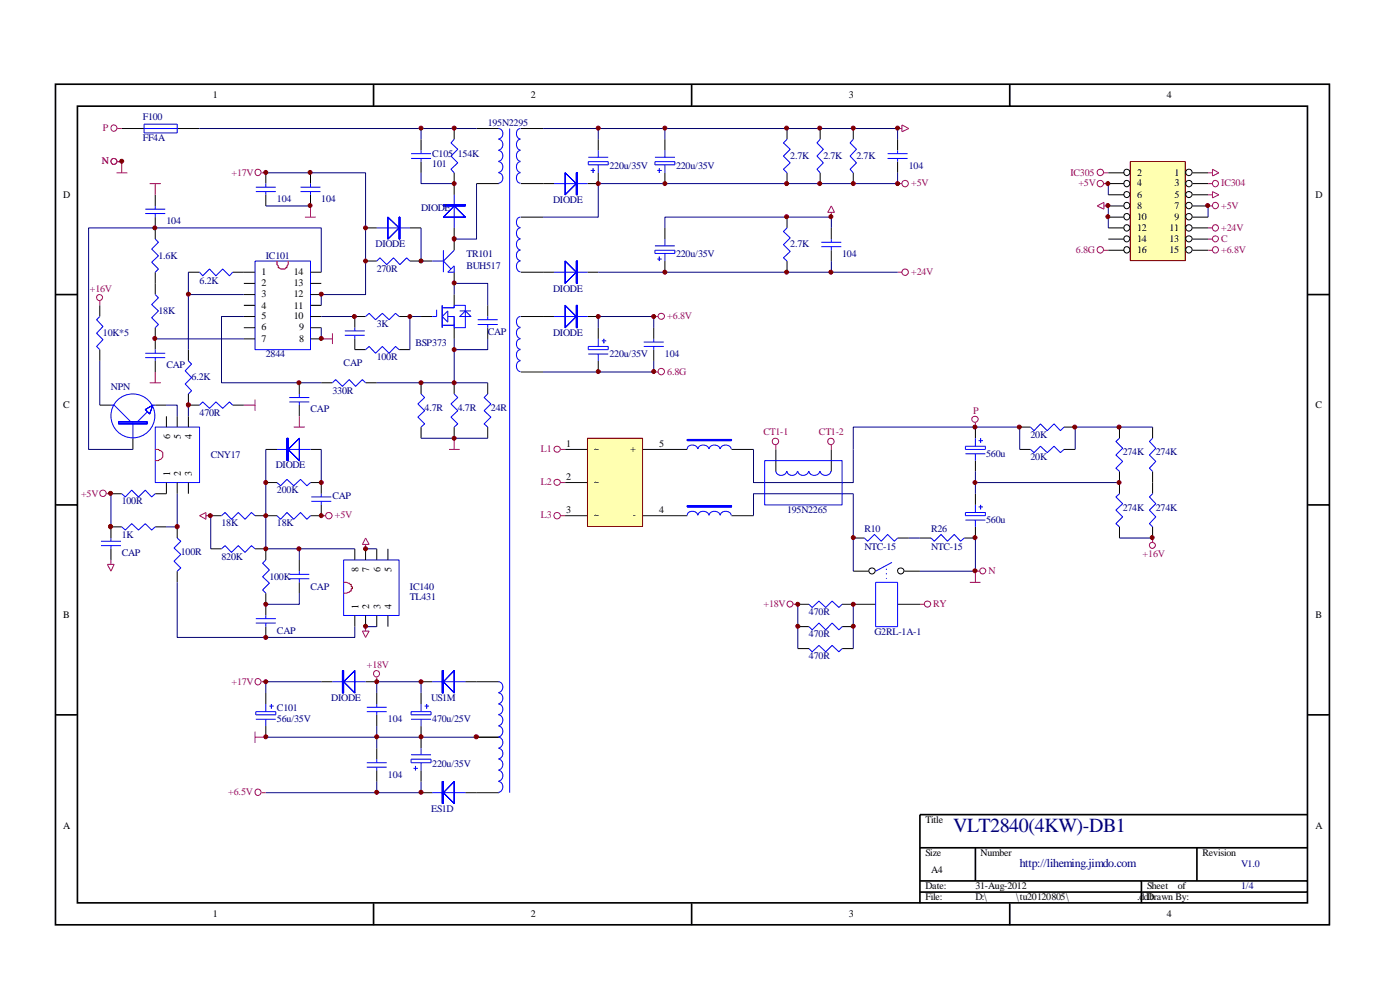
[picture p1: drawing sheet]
<svg xmlns="http://www.w3.org/2000/svg" width="297mm" height="210mm" viewBox="0 0 297 210" stroke-linecap="round" stroke-linejoin="round" font-family="sans-serif">
<g fill="none" stroke="#000" stroke-width=".35">
<path d="M11.8 17.9h270.2v178.3h-270.2zM79.2 17.9v4.6M146.7 17.9v4.6M214.2 17.9v4.6M16.4 22.5h261v169h-261zM11.8 62.5h4.6M277.5 62.5h4.6M11.8 107.1h4.6M277.5 107.1h4.6M11.8 151.6h4.6M277.5 151.6h4.6M195.2 179.8h82.3"/>
<path d="M206.9 179.8v7.1M253.9 179.8v7.1M277.5 172.8h-82.3v18.8M79.2 191.6v4.7M146.7 191.6v4.7M195.2 186.9h82.3M195.2 189.2h82.3M214.2 191.6v4.7M242.1 186.9v4.7"/>
</g>
<g fill="none" stroke="#000" stroke-width=".21">
<path d="M25.8 27.3h4.8M37.6 27.3h4.7M56.4 36.7v2.2M65.9 36.7v2.2M89.3 29.5v2.4M89.3 34.3v2.4M96.4 27.3v2.2M96.4 36.7v4.6M101.1 27.3h4.7M101.1 38.9h4.7M110.5 27.3h4.7M110.5 38.9h7"/>
<path d="M126.9 36.7v2.2h-2.3M126.9 29.5v2.4M141.1 29.5v2.4M141.1 36.7v2.2M167 27.3v2.2M167 36.7v2.2M174 27.3v2.2M174 36.7v2.2M181 27.3v2.2M181 36.7v2.2M190.4 29.5v2.4M190.4 34.3v2.4"/>
<path d="M32.9 41.3v2.4M32.9 46.1v4.6M32.9 57.7v4.8M40 57.7h2.3M49.4 57.7h4.7M56.4 41.3v2.4M65.9 57.7h2.3M65.9 41.3v2.4M77.6 55.4h2.3M77.6 48.3h2.3M87 55.4h2.3M87 48.3h2.3"/>
<path d="M96.4 48.3v2.4M110.5 57.7h7M110.5 46.1h4.7M124.6 57.7h2.3M141.1 48.3v2.4M141.1 55.4v2.3M167 46.1v2.2M167 55.4v2.3M176.4 48.3v2.4M176.4 53.1v2.3M21.2 64.8v2.3M21.2 74.2v2.3"/>
<path d="M32.9 69.5v4.7M32.9 76.5v2.4M40 74.2v2.3M51.7 60.1h2.4M51.7 62.5h2.4M51.7 64.8h2.4M51.7 67.1h2.4M51.7 69.5h2.4M51.7 71.9h2.4M65.9 60.1h2.3M65.9 62.5h2.3M65.9 64.8h2.3"/>
<path d="M65.9 67.1h2.3M65.9 69.5h2.3M65.9 71.9h2.3M75.3 71.9v2.3h2.3M77.6 67.1h-2.3v2.4M84.7 67.1h2.3M84.7 74.2h2.3M103.5 64.8v2.3M103.5 69.5v2.4M110.5 67.1h7M110.5 78.9h4.7M124.6 67.1h2.3"/>
<path d="M126.9 69.5v2.4M126.9 76.5v2.4M138.7 69.5v2.4M138.7 74.2v2.3M35.3 88.3v2.3M37.6 88.3v2.3M40 83.6v2.3h2.3M40 88.3v2.3M49.4 85.9h2.3M56.4 95.3h2.4M63.5 81.2v2.4M63.5 85.9v2.4"/>
<path d="M65.9 95.3h2.3M68.2 81.2h2.3M77.6 81.2h2.3M89.3 81.2v2.4M89.3 90.6v2.4M96.4 81.2v2.4M96.4 90.6v2.4M23.5 104.7h2.3M23.5 111.8h2.3M32.9 111.8h2.4M35.3 102.4v2.3h-2.4M37.6 102.4v2.3"/>
<path d="M37.6 111.8v2.3M40 102.4v2.3M44.7 109.4h2.3M44.7 116.4h2.3M54.1 109.4h4.7M54.1 116.4h2.3v2.4M56.4 102.4h2.4M63.5 118.8v2.4M65.9 102.4h2.3v2.3M68.2 107.1v2.3h-2.3M75.3 116.4v2.4M77.6 116.4v2.4"/>
<path d="M79.9 116.4v2.4M82.3 116.4v2.4M37.6 121.2v2.3M56.4 125.8v4.8M56.4 132.9v2.3M63.5 123.5v2.3M75.3 130.6v2.3M77.6 130.6v2.3M79.9 130.6v2.3M82.3 130.6v2.3M56.4 147v2.4M56.4 154v2.4"/>
<path d="M68.2 144.6h2.3M77.6 144.6h2.3M79.9 147v2.4M79.9 151.6v2.4M79.9 158.7v2.3M89.3 144.6h2.4M89.3 147v2.4M89.3 154v4.7M98.7 144.6h7.1M101.1 156.4h4.7M79.9 163.4v2.4M89.3 168.1h2.4"/>
<path d="M89.3 163.4v2.4M98.7 168.1h7.1"/>
</g>
<g fill="none" stroke="#00f" stroke-width=".21">
<path d="M30.6 26.3h7v1.9h-7zM30.6 27.3h7M54.3 39.7h4.2M56.4 38.9v.8M63.8 39.7h4.2M65.9 38.9v.8M87.2 32.6h4.2M87.2 33.6h4.2M89.3 31.9v.7M89.3 33.6v.7M96.4 29.5l-.7 .8 1.4 1.4-1.4 1.4 1.4 1.4-1.4 1.4 .7 .8M105.7 27.3a1.11 1.11 0 0 1 1 1.1 1.11 1.11 0 0 1-1 1.1"/>
<path d="M105.7 29.5a1.17 1.17 0 0 1 1 1.2 1.17 1.17 0 0 1-1 1.1M105.7 31.9a1.17 1.17 0 0 1 1 1.2 1.17 1.17 0 0 1-1 1.1M105.7 34.3a1.17 1.17 0 0 1 1 1.1 1.17 1.17 0 0 1-1 1.2M105.7 36.7a1.11 1.11 0 0 1 1 1.1 1.11 1.11 0 0 1-1 1.1M108.1 27.3v140.8M110.4 36.7a1.14 1.14 0 0 0-.8 1.1 1.14 1.14 0 0 0 .8 1.1M110.4 34.3a1.19 1.19 0 0 0-.8 1.1 1.19 1.19 0 0 0 .8 1.2M110.4 31.9a1.19 1.19 0 0 0-.8 1.2 1.19 1.19 0 0 0 .8 1.1M110.4 29.5a1.19 1.19 0 0 0-.8 1.2 1.19 1.19 0 0 0 .8 1.1M110.4 27.3a1.14 1.14 0 0 0-.8 1.1 1.14 1.14 0 0 0 .8 1.1M117.5 38.9h7.1M124.8 33.4h4.2"/>
<path d="M124.8 34.3h4.2v.7h-4.2zM125.3 36.2h.9M125.8 35.7v1M126.9 31.9v1.5M126.9 35v1.7M138.9 34.3h4.3v.7h-4.3zM138.9 33.4h4.3M139.4 36.2h1M139.9 35.7v1M141.1 31.9v1.5M141.1 35v1.7M167 29.5l-.8 .8 1.4 1.4-1.4 1.4 1.4 1.4-1.4 1.4 .8 .8"/>
<path d="M174 29.5l-.7 .8 1.4 1.4-1.4 1.4 1.4 1.4-1.4 1.4 .7 .8M181 29.5l-.7 .8 1.4 1.4-1.4 1.4 1.4 1.4-1.4 1.4 .7 .8M188.3 32.6h4.2M188.3 33.6h4.2M190.4 31.9v.7M190.4 33.6v.7M30.8 44.4h4.3M30.8 45.3h4.3M32.9 50.7l.7 .7-1.4 1.4 1.4 1.5-1.4 1.3 1.4 1.5-.7 .6M32.9 43.7v.7M32.9 45.3v.8M42.3 57.7l.7 .8 1.4-1.4 1.4 1.4 1.4-1.4 1.5 1.4 .7-.8"/>
<path d="M54.1 55.4h11.8v18.8h-11.8zM54.3 40.6h4.2M56.4 40.6v.7M63.8 40.6h4.2M65.9 40.6v.7M79.9 55.4l.7-.7 1.4 1.4 1.5-1.4 1.3 1.4 1.5-1.4 .7 .7M79.9 48.3h7.1M96.4 41.3v7M110.4 55.4a1.19 1.19 0 0 0-.8 1.1 1.19 1.19 0 0 0 .8 1.2M110.4 53.1a1.14 1.14 0 0 0-.8 1.1 1.14 1.14 0 0 0 .8 1.1M110.4 50.7a1.19 1.19 0 0 0-.8 1.2 1.19 1.19 0 0 0 .8 1.1M110.4 48.3a1.19 1.19 0 0 0-.8 1.2 1.19 1.19 0 0 0 .8 1.1"/>
<path d="M110.4 46.1a1.14 1.14 0 0 0-.8 1.1 1.14 1.14 0 0 0 .8 1.1M117.5 57.7h7.1M138.9 53.1h4.3v.7h-4.3zM138.9 52.2h4.3M139.4 54.9h1M139.9 54.4v1M141.1 50.7v1.5M141.1 53.8v1.6M167 48.3l-.8 .8 1.4 1.4-1.4 1.4 1.4 1.4-1.4 1.4 .8 .7M174.2 51.4h4.3M174.2 52.3h4.3M176.4 50.7v.7"/>
<path d="M176.4 52.3v.8M21.2 67.1l-.7 .7 1.3 1.5-1.3 1.4 1.3 1.4-1.3 1.4 .7 .7M30.8 75.9h4.3M30.8 74.9h4.3M32.9 62.5l.7 .7-1.4 1.4 1.4 1.4-1.4 1.4 1.4 1.4-.7 .7M32.9 74.2v.7M32.9 75.9v.6M40 76.5l.6 .7-1.3 1.5 1.3 1.4-1.3 1.3 1.3 1.5-.6 .7M73.2 71.1h4.2M73.2 70.2h4.2M75.3 69.5v.7M75.3 71.1v.8"/>
<path d="M77.6 67.1l.7-.6 1.4 1.3 1.4-1.3 1.4 1.3 1.4-1.3 .8 .6M77.6 74.2l.7-.7 1.4 1.4 1.4-1.4 1.4 1.4 1.4-1.4 .8 .7M101.3 67.8h4.3M101.3 68.8h4.3M103.5 67.1v.7M103.5 68.8v.7M110.4 76.5a1.19 1.19 0 0 0-.8 1.2 1.19 1.19 0 0 0 .8 1.1M110.4 74.2a1.19 1.19 0 0 0-.8 1.1 1.19 1.19 0 0 0 .8 1.2M110.4 71.9a1.14 1.14 0 0 0-.8 1.1 1.14 1.14 0 0 0 .8 1.1M110.4 69.5a1.19 1.19 0 0 0-.8 1.2 1.19 1.19 0 0 0 .8 1.1M110.4 67.1a1.19 1.19 0 0 0-.8 1.2 1.19 1.19 0 0 0 .8 1.1M117.5 67.1h7.1"/>
<path d="M124.8 73.5h4.2v.7h-4.2zM124.8 75.1h4.2M126.9 71.9v1.6M126.9 75.1v1.4M127.7 72.3h.9M128.1 71.9v.9M136.6 72.6h4.2M136.6 73.5h4.2M138.7 71.9v.7M138.7 73.5v.7M32.9 90.6h9.4v11.8h-9.4zM42.3 85.9l.7-.6 1.4 1.3 1.4-1.3 1.4 1.3 1.5-1.3 .7 .6"/>
<path d="M58.8 95.3h7.1M61.4 85.3h4.2M61.4 84.3h4.2M63.5 83.6v.7M63.5 85.3v.6M70.5 81.2l.7-.7 1.4 1.5 1.5-1.5 1.3 1.5 1.5-1.5 .7 .7M89.3 83.6l.8 .7-1.5 1.4 1.5 1.4-1.5 1.4 1.5 1.4-.8 .7M96.4 83.6l.7 .7-1.4 1.4 1.4 1.4-1.4 1.4 1.4 1.4-.7 .7M25.8 104.7l.8 .7 1.3-1.4 1.5 1.4 1.4-1.4 1.4 1.4 .7-.7M25.8 111.8l.8 .6 1.3-1.3 1.5 1.3 1.4-1.3 1.4 1.3 .7-.6M37.6 114.1l.8 .7-1.5 1.4 1.5 1.4-1.5 1.4 1.5 1.5-.8 .7M47 109.4l.8-.7 1.3 1.5 1.4-1.5 1.5 1.5 1.3-1.5 .8 .7"/>
<path d="M47 116.4l.8-.7 1.3 1.5 1.4-1.5 1.5 1.5 1.3-1.5 .8 .7M56.4 118.8l-.7 .7 1.4 1.4-1.4 1.4 1.4 1.4-1.4 1.4 .7 .7M58.8 109.4l.7 .8 1.4-1.5 1.4 1.5 1.5-1.5 1.3 1.5 .8-.8M58.8 102.4l.7 .6 1.4-1.3 1.4 1.3 1.5-1.3 1.3 1.3 .8-.6M66 105.4h4.3M66 106.3h4.3M68.2 104.7v.7M68.2 106.3v.8M72.9 118.8h11.8v11.8h-11.8zM54.3 131.2h4.2M54.3 132.2h4.2M56.4 130.6v.6"/>
<path d="M56.4 132.2v.7M61.4 121.8h4.2M61.4 122.8h4.2M63.5 121.2v.6M63.5 122.8v.7M54.3 152.6h4.2M54.3 151h4.2v.6h-4.2zM56.4 149.4v1.6M56.4 152.6v1.4M57.1 149.8h1M57.6 149.4v.9M70.5 144.6h7.1"/>
<path d="M77.8 151h4.2M77.8 150h4.2M79.9 149.4v.6M79.9 151v.6M87.2 151h4.2v.6h-4.2zM87.2 152.6h4.2M89.3 149.4v1.6M89.3 152.6v1.4M89.3 158.7v1.4M90.1 149.8h.9M90.5 149.4v.9M91.7 144.6h7"/>
<path d="M105.7 156.4a1.17 1.17 0 0 1 1 1.1 1.17 1.17 0 0 1-1 1.2M105.7 158.7a1.11 1.11 0 0 1 1 1.2 1.11 1.11 0 0 1-1 1.1M105.7 144.6a1.17 1.17 0 0 1 1 1.2 1.17 1.17 0 0 1-1 1.1M105.7 147a1.17 1.17 0 0 1 1 1.1 1.17 1.17 0 0 1-1 1.2M105.7 149.4a1.11 1.11 0 0 1 1 1.1 1.11 1.11 0 0 1-1 1.1M105.7 151.6a1.17 1.17 0 0 1 1 1.2 1.17 1.17 0 0 1-1 1.1M105.7 154a1.17 1.17 0 0 1 1 1.2 1.17 1.17 0 0 1-1 1.1M77.8 161.8h4.2M77.8 162.7h4.2M79.9 161v.8M79.9 162.7v.7M87.2 161h4.2v.8h-4.2z"/>
<path d="M87.2 160.1h4.2M87.7 163h.9M88.1 162.5v.9M89.3 161.8v1.6M91.7 168.1h7M105.7 161a1.17 1.17 0 0 1 1 1.2 1.17 1.17 0 0 1-1 1.1M105.7 163.4a1.17 1.17 0 0 1 1 1.1 1.17 1.17 0 0 1-1 1.2M105.7 165.8a1.17 1.17 0 0 1 1 1.1 1.17 1.17 0 0 1-1 1.2"/>
</g>
<path d="M58.8 55.4v.7l.2 .3v.4h.3l.2 .3h1l.1-.3h.3v-.4l.2-.3v-.7M32.9 95.3h.7l.3 .3a1.04 1.04 0 0 1 .7 .8 1.04 1.04 0 0 1-.5 1.1h-.2l-.3 .2h-.7M72.9 123.5l1.2 .2 .2 .3h.2v.5h.3v.4h-.3v.5l-.9 .4h-.7" fill="none" stroke="#f00" stroke-width=".21"/>
<path d="M94.1 43.4v.3h4.6v-.3zM94.1 43.4v.3h4.6v-.3z" fill="#00f" stroke="#00f" stroke-width=".21"/>
<g fill="#00f" stroke="#00f" stroke-width=".21">
<path d="M96.4 43.7l2.3 2.4h-4.6zM96.4 43.7l2.3 2.4h-4.6z" fill-rule="evenodd"/>
<path d="M84.7 46.1v4.6h.1v-4.6zM84.7 46.1v4.6h.1v-4.6z" fill-rule="evenodd"/>
<path d="M82.3 46.1l2.4 2.2-2.4 2.4zM82.3 46.1l2.4 2.2-2.4 2.4z" fill-rule="evenodd"/>
<path d="M60.9 93v4.7h.2v-4.7zM60.9 93v4.7h.2v-4.7z" fill-rule="evenodd"/>
<path d="M63.5 93v4.7l-2.4-2.4zM63.5 93v4.7l-2.4-2.4z" fill-rule="evenodd"/>
<path d="M93.8 142.2v4.8h.3v-4.8zM93.8 142.2v4.8h.3v-4.8z" fill-rule="evenodd"/>
<path d="M96.4 142.2v4.8l-2.3-2.4zM96.4 142.2v4.8l-2.3-2.4z" fill-rule="evenodd"/>
<path d="M93.8 165.8v4.6h.3v-4.6zM93.8 165.8v4.6h.3v-4.6z" fill-rule="evenodd"/>
<path d="M96.4 165.8v4.6l-2.3-2.3zM96.4 165.8v4.6l-2.3-2.3z" fill-rule="evenodd"/>
<path d="M72.6 142.2v4.8h.3v-4.8zM72.6 142.2v4.8h.3v-4.8z" fill-rule="evenodd"/>
<path d="M72.9 144.6l2.4-2.4v4.8zM72.9 144.6l2.4-2.4v4.8z" fill-rule="evenodd"/>
<path d="M122.3 36.7v4.6h.2v-4.6zM122.3 36.7v4.6h.2v-4.6z" fill-rule="evenodd"/>
<path d="M119.9 36.7l2.4 2.2-2.4 2.4zM119.9 36.7l2.4 2.2-2.4 2.4z" fill-rule="evenodd"/>
<path d="M122.3 55.4v4.7h.2v-4.7zM122.3 55.4v4.7h.2v-4.7z" fill-rule="evenodd"/>
<path d="M119.9 55.4l2.4 2.3-2.4 2.4zM119.9 55.4l2.4 2.3-2.4 2.4z" fill-rule="evenodd"/>
<path d="M122.3 64.8v4.7h.2v-4.7zM122.3 64.8v4.7h.2v-4.7z" fill-rule="evenodd"/>
<path d="M119.9 64.8l2.4 2.3-2.4 2.4zM119.9 64.8l2.4 2.3-2.4 2.4z" fill-rule="evenodd"/>
</g>
<g fill="none" stroke="#a1006a" stroke-width=".21">
<path d="M24.7 36.7h2.3M24.9 27.3h.9M24.9 34.3h.9v2.4M31.7 38.9h2.4M32.9 38.9v2.4M55.5 36.7h.9M190.4 27.3h.9M190.4 38.9h.9M191.3 26.5l1.5 .8-1.5 .6zM64.7 46.1h2.3M65.9 43.7v2.4M176.4 43.7l.6 1.3h-1.4z"/>
<path d="M176.4 45v1.1M190.4 57.7h.9M32.9 78.9v2.3M68.2 71.9h2.3M70.5 70.7v2.3M138.7 67.1h.9M138.7 78.9h.9M31.7 81.2h2.4M51.7 85.9h2.4M54.1 84.8v2.3M62.3 90.6h2.4M63.5 88.3v2.3"/>
<path d="M95.2 95.3h2.3M96.4 93v2.3M22.6 104.7h.9M42.3 109.4l1.4-.7v1.5zM43.7 109.4h1M68.2 109.4h.9M77.6 114.1l.7 1.4h-1.4zM77.6 115.5v.9M76.9 133.9h1.4l-.7 1.3zM77.6 132.9v1M54.1 155.2v2.4M54.1 156.4h2.3"/>
<path d="M55.5 144.6h.9M79.9 143.7v.9M55.5 168.1h.9"/>
<circle cx="24.1" cy="27.2" r=".66"/>
<circle cx="24.2" cy="34.2" r=".64"/>
<circle cx="54.7" cy="36.6" r=".66"/>
<circle cx="192" cy="38.9" r=".68"/>
<circle cx="192" cy="57.7" r=".68"/>
<circle cx="140.3" cy="78.8" r=".68"/>
<circle cx="140.3" cy="67.1" r=".66"/>
<circle cx="21.8" cy="104.6" r=".68"/>
<circle cx="69.8" cy="109.4" r=".68"/>
<circle cx="54.7" cy="144.6" r=".66"/>
<circle cx="79.9" cy="142.9" r=".66"/>
<circle cx="54.7" cy="168" r=".66"/>
</g>
<g fill="none" stroke="#000080" stroke-width=".21">
<path d="M42.3 27.3h58.8M56.4 36.7h21.2v25.8h-9.4v2.3M89.3 36.7v2.2h7.1M89.3 27.3v2.2M101.1 38.9v11.8h-4.7M115.2 27.3h75.2v2.2M126.9 27.3v2.2M141.1 27.3v2.2M190.4 36.7v2.2h-63.5v7.2h-11.7M32.9 48.3h35.3v9.4M40 57.7v4.8h11.7M56.4 43.7h9.5"/>
<path d="M89.3 48.3v7.1M126.9 57.7h63.5M141.1 48.3v-2.2h35.3v2.2M176.4 55.4v2.3M32.9 71.9h18.8M40 62.5v11.7M51.7 67.1h-4.7v14.1h21.2M68.2 67.1h7.1M68.2 69.5v2.4M87 67.1v7.1M96.4 60.1h7.1v4.7M103.5 71.9v2.3h-7.1v7h-16.5"/>
<path d="M126.9 69.5v-2.4h11.8v2.4M138.7 76.5v2.4h-23.5M40 85.9v2.4M56.4 95.3v21.1h18.9M68.2 95.3v7.1M89.3 93h7.1M23.5 104.7v7.1M37.6 104.7v7.1h-2.3M44.7 109.4v7M63.5 116.4v2.4M77.6 116.4h2.3M37.6 123.5v11.7h37.7v-2.3"/>
<path d="M63.5 125.8v2.4h-7.1M77.6 132.9h2.3M56.4 144.6v2.4M56.4 156.4h44.7M79.9 147v-2.4h9.4v2.4M79.9 154v4.7M79.9 165.8v2.3M89.3 165.8v2.3h-32.9"/>
</g>
<g fill="#800000" stroke="#800000" stroke-width=".21">
<circle cx="96.4" cy="27.2" r=".42"/>
<circle cx="96.4" cy="38.9" r=".42"/>
<circle cx="89.3" cy="27.2" r=".42"/>
<circle cx="75.2" cy="67.1" r=".42"/>
<circle cx="77.6" cy="55.4" r=".42"/>
<circle cx="32.9" cy="71.8" r=".42"/>
<circle cx="89.3" cy="81.2" r=".42"/>
<circle cx="63.4" cy="81.2" r=".42"/>
<circle cx="39.9" cy="85.9" r=".45"/>
<circle cx="40" cy="62.4" r=".42"/>
<circle cx="25.8" cy="34.2" r=".42"/>
<circle cx="68.2" cy="109.4" r=".42"/>
<circle cx="23.5" cy="104.6" r=".42"/>
<circle cx="37.6" cy="111.7" r=".45"/>
<circle cx="44.6" cy="109.4" r=".42"/>
<circle cx="56.4" cy="102.4" r=".42"/>
<circle cx="68.2" cy="102.4" r=".42"/>
<circle cx="56.4" cy="109.4" r=".42"/>
<circle cx="77.6" cy="132.8" r=".42"/>
<circle cx="77.6" cy="116.4" r=".42"/>
<circle cx="56.4" cy="116.4" r=".42"/>
<circle cx="56.4" cy="135.2" r=".42"/>
<circle cx="56.4" cy="128.2" r=".42"/>
<circle cx="63.4" cy="116.4" r=".42"/>
<circle cx="65.8" cy="43.6" r=".42"/>
<circle cx="65.8" cy="36.6" r=".42"/>
<circle cx="77.6" cy="48.3" r=".42"/>
<circle cx="166.9" cy="46" r=".42"/>
<circle cx="141.1" cy="57.7" r=".42"/>
<circle cx="166.9" cy="57.7" r=".42"/>
<circle cx="190.4" cy="38.9" r=".42"/>
<circle cx="126.9" cy="38.9" r=".42"/>
<circle cx="141.1" cy="38.9" r=".42"/>
<circle cx="173.9" cy="38.9" r=".42"/>
<circle cx="166.9" cy="38.9" r=".42"/>
<circle cx="181" cy="38.9" r=".42"/>
<circle cx="173.9" cy="27.2" r=".42"/>
<circle cx="166.9" cy="27.2" r=".42"/>
<circle cx="181" cy="27.2" r=".42"/>
<circle cx="141.1" cy="27.2" r=".42"/>
<circle cx="126.9" cy="27.2" r=".42"/>
<circle cx="176.3" cy="57.7" r=".42"/>
<circle cx="176.3" cy="46" r=".42"/>
<circle cx="190.4" cy="27.2" r=".42"/>
<circle cx="138.7" cy="78.8" r=".42"/>
<circle cx="126.9" cy="78.8" r=".42"/>
<circle cx="138.7" cy="67.1" r=".42"/>
<circle cx="126.9" cy="67.1" r=".42"/>
</g>
<path d="M124.7 93h11.5v18.6h-11.5z" fill="#ffffb0"/>
<path d="M124.6 93h11.7v18.7h-11.7z" fill="none" stroke="#800000" stroke-width=".21"/>
<g fill="none" stroke="#000" stroke-width=".21">
<path d="M119.9 95.3h4.7M136.4 95.3h9.4M155.2 95.3h4.7M164.6 95.3v4.7M176.4 95.3v4.7M206.9 90.6v2.4M206.9 97.7v2.3M216.3 95.3h2.3M216.3 90.6h2.3M225.7 95.3h2.4M225.7 90.6h2.4M237.5 90.6v2.4"/>
<path d="M237.5 100v4.7M244.5 90.6v2.4M244.5 100v4.7M119.9 102.4h4.7M119.9 109.4h4.7M136.4 109.4h9.4M155.2 109.4h4.7M181 114.1h2.4M190.4 114.1h2.4M195.2 114.1h2.3M206.9 111.8v2.3h-2.3M206.9 104.7v2.4"/>
<path d="M237.5 111.8v2.3M244.5 111.8v2.3M169.2 128.2h2.4M169.2 132.9h2.4M169.2 137.6h2.4M178.6 128.2h7.2M178.6 132.9h2.4M178.6 137.6h2.4M181 121.2h3.3M190.4 128.2h4.8M191.9 121.2h3.3"/>
<circle cx="185" cy="121.1" r=".66"/>
<circle cx="191.1" cy="121.1" r=".66"/>
</g>
<path d="M145.8 93.2h9.4v.3h-9.4zM145.8 93.2h9.4v.3h-9.4z" fill="#00f" stroke="#00f" stroke-width=".21"/>
<g fill="none" stroke="#00f" stroke-width=".21">
<path d="M145.8 95.2a1.14 1.14 0 0 1 1.1-.8 1.14 1.14 0 0 1 1.1 .8M148.1 95.2a1.19 1.19 0 0 1 1.1-.8 1.19 1.19 0 0 1 1.2 .8M150.5 95.2a1.19 1.19 0 0 1 1.1-.8 1.19 1.19 0 0 1 1.1 .8M152.8 95.2a1.19 1.19 0 0 1 1.2-.8 1.19 1.19 0 0 1 1.1 .8M162.2 97.7h16.4v9.4h-16.4zM164.6 99.9a1.17 1.17 0 0 0 1.1 .9 1.17 1.17 0 0 0 1.2-.9M167 99.9a1.11 1.11 0 0 0 1.1 1 1.11 1.11 0 0 0 1.1-1M169.2 99.9a1.17 1.17 0 0 0 1.2 .9 1.17 1.17 0 0 0 1.1-.9M171.6 99.9a1.17 1.17 0 0 0 1.2 .9 1.17 1.17 0 0 0 1.1-.9M174 99.9a1.17 1.17 0 0 0 1.1 .9 1.17 1.17 0 0 0 1.2-.9M204.8 94.7h4.2v.6h-4.2zM204.8 96.3h4.2"/>
<path d="M206.9 93v1.7M206.9 96.3v1.4M207.6 93.5h.9M208 93v.9M218.6 90.6l.8 .8 1.3-1.5 1.5 1.5 1.4-1.5 1.4 1.5 .7-.8M218.6 95.3l.8 .7 1.3-1.3 1.5 1.3 1.4-1.3 1.4 1.3 .7-.7M237.5 93l-.8 .6 1.5 1.5-1.5 1.4 1.5 1.4-1.5 1.4 .8 .7M244.5 93l-.7 .6 1.4 1.5-1.4 1.4 1.4 1.4-1.4 1.4 .7 .7M145.8 109.3a1.14 1.14 0 0 1 1.1-.8 1.14 1.14 0 0 1 1.1 .8M148.1 109.3a1.19 1.19 0 0 1 1.1-.8 1.19 1.19 0 0 1 1.2 .8M150.5 109.3a1.19 1.19 0 0 1 1.1-.8 1.19 1.19 0 0 1 1.1 .8M152.8 109.3a1.19 1.19 0 0 1 1.2-.8 1.19 1.19 0 0 1 1.1 .8"/>
<path d="M183.4 114.1l.7 .7 1.4-1.4 1.4 1.4 1.4-1.4 1.4 1.4 .7-.7M189.2 119.3l-3.4 1.9M197.5 114.1l.7 .7 1.4-1.4 1.4 1.4 1.4-1.4 1.4 1.4 .8-.7M204.8 108.7h4.2v.7h-4.2zM204.8 110.3h4.2M206.9 107.1v1.6M206.9 110.3v1.5M207.6 107.5h.9M208 107.1v.9M237.5 104.7l-.8 .7 1.5 1.4-1.5 1.4 1.5 1.4-1.5 1.5 .8 .7M244.5 104.7l-.7 .7 1.4 1.4-1.4 1.4 1.4 1.4-1.4 1.5 .7 .7M171.6 128.2l.7 .7 1.4-1.4 1.5 1.4 1.3-1.4 1.5 1.4 .6-.7"/>
<path d="M171.6 132.9l.7 .7 1.4-1.4 1.5 1.4 1.3-1.4 1.5 1.4 .6-.7M171.6 137.6l.7 .7 1.4-1.4 1.5 1.4 1.3-1.4 1.5 1.4 .6-.7M185.8 123.5h4.6v9.4h-4.6zM188 120.6v.3M188 121.6v.2M188 122.6v.2"/>
</g>
<path d="M145.8 107.3h9.4v.2h-9.4zM145.8 107.3h9.4v.2h-9.4z" fill-rule="evenodd" fill="#00f" stroke="#00f" stroke-width=".21"/>
<path d="M206.9 100v2.4h30.6M216.3 90.6h-35.3v11.8h-21.1v-7.1M159.9 109.4v-4.7h21.1v16.5M192.8 114.1h2.4M206.9 102.4v2.3M237.5 114.1h7M169.2 128.2v9.4M181 128.2v9.4" fill="none" stroke="#000080" stroke-width=".21"/>
<g fill="none" stroke="#a1006a" stroke-width=".21">
<path d="M119 95.3h.9M164.6 94.4v.9M176.4 94.4v.9M206.9 89.7v.9M119 102.4h.9M119 109.4h.9M244.5 114.1v1M168.3 128.2h.9M195.2 128.2h.9M205.7 123.5h2.3M206.9 121.2v2.3"/>
<circle cx="118.2" cy="95.3" r=".66"/>
<circle cx="164.5" cy="93.6" r=".68"/>
<circle cx="176.3" cy="93.6" r=".68"/>
<circle cx="206.9" cy="88.9" r=".66"/>
<circle cx="118.2" cy="109.4" r=".68"/>
<circle cx="118.2" cy="102.3" r=".66"/>
<circle cx="244.5" cy="115.7" r=".64"/>
<circle cx="167.6" cy="128.1" r=".64"/>
<circle cx="196.8" cy="128.1" r=".66"/>
</g>
<path d="M239.9 34.4h11.5v20.8h-11.5z" fill="#ffffb0"/>
<path d="M239.8 34.3h11.7v21h-11.7z" fill="none" stroke="#800000" stroke-width=".21"/>
<g fill="none" stroke="#000" stroke-width=".21">
<path d="M235.1 36.7h3.3M235.1 38.9h3.3M253 36.7h3.3M253 38.9h3.3M89.3 55.4h2.4M96.4 50.7v2.4M96.4 57.7v2.4M235.1 41.3h3.3M235.1 43.7h3.3M235.1 46.1h3.3M235.1 48.3h3.3M235.1 50.7h3.3"/>
<path d="M235.1 53.1h3.3M253 41.3h3.3M253 43.7h3.3M253 46.1h3.3M253 48.3h3.3M253 50.7h3.3M253 53.1h3.3M89.3 67.1h2.4M96.4 62.5v2.3M96.4 69.5v2.4M21.2 85.9h2.3M28.2 93v2.3"/>
<path d="M32.9 85.9h2.4M103.5 81.2v2.4M103.5 90.6v2.4M23.5 111.8v2.3M23.5 116.4v2.4"/>
<circle cx="239" cy="38.9" r=".66"/>
<circle cx="239" cy="36.6" r=".66"/>
<circle cx="252.2" cy="38.9" r=".68"/>
<circle cx="252.2" cy="36.6" r=".68"/>
<circle cx="239" cy="43.6" r=".66"/>
<circle cx="239" cy="48.3" r=".66"/>
<circle cx="239" cy="46" r=".66"/>
<circle cx="239" cy="53" r=".66"/>
<circle cx="239.1" cy="41.3" r=".64"/>
<circle cx="239.1" cy="50.7" r=".64"/>
<circle cx="252.2" cy="43.6" r=".68"/>
<circle cx="252.2" cy="46" r=".68"/>
<circle cx="252.2" cy="48.3" r=".68"/>
<circle cx="252.2" cy="53" r=".68"/>
<circle cx="252.2" cy="41.3" r=".66"/>
<circle cx="252.2" cy="50.7" r=".66"/>
</g>
<g fill="none" stroke="#a1006a" stroke-width=".21">
<path d="M234.2 36.7h.9M234.2 38.9h.9M256.3 36.7h.9M256.3 38.9h.9M257.2 35.9l1.4 .8-1.4 .6zM232.7 43.7l1.5-.8v1.5zM234.2 53.1h.9M234.2 43.7h.9M256.3 53.1h.9M256.3 50.7h.9M256.3 48.3h.9M256.3 43.7h.9"/>
<path d="M256.3 41.3h.9M257.2 40.6l1.4 .7-1.4 .7zM21.2 63.8v1M22.8 119.7h1.4l-.7 1.5zM23.5 118.8v.9M206.9 121.2h1"/>
<circle cx="233.4" cy="38.9" r=".68"/>
<circle cx="233.4" cy="36.6" r=".68"/>
<circle cx="257.8" cy="38.9" r=".66"/>
<circle cx="233.4" cy="53" r=".68"/>
<circle cx="257.8" cy="43.6" r=".66"/>
<circle cx="257.8" cy="48.3" r=".66"/>
<circle cx="257.8" cy="53" r=".66"/>
<circle cx="257.9" cy="50.7" r=".64"/>
<circle cx="21.1" cy="63.1" r=".64"/>
<circle cx="208.5" cy="121.1" r=".64"/>
</g>
<g fill="none" stroke="#000080" stroke-width=".21">
<path d="M235.1 38.9v2.4M32.9 48.3h-14.1v47h9.4M235.1 43.7v4.6M256.3 43.7v2.4M21.2 76.5v9.4M87 67.1h2.3M96.4 60.1v2.4M96.4 71.9v2.3M35.3 85.9h2.3v2.4M96.4 81.2h7.1M96.4 93h7.1M216.3 90.6v4.7"/>
<path d="M244.5 90.6h-16.4v4.7M206.9 114.1v7.1h-11.7M56.4 144.6h11.8"/>
</g>
<circle cx="256.2" cy="43.6" r=".42" fill="#800000" stroke="#800000" stroke-width=".21"/>
<g fill="#800000" stroke="#800000" stroke-width=".21">
<circle cx="235" cy="38.9" r=".42"/>
<circle cx="235" cy="46" r=".42"/>
<circle cx="235" cy="43.6" r=".42"/>
<circle cx="23.4" cy="111.7" r=".45"/>
<circle cx="101.1" cy="156.3" r=".45"/>
<circle cx="89.3" cy="144.6" r=".42"/>
<circle cx="89.3" cy="168.1" r=".42"/>
<circle cx="79.9" cy="144.6" r=".42"/>
<circle cx="89.3" cy="156.3" r=".42"/>
<circle cx="56.4" cy="156.3" r=".42"/>
<circle cx="79.9" cy="156.3" r=".42"/>
<circle cx="79.9" cy="168.1" r=".42"/>
<circle cx="68.2" cy="71.8" r=".42"/>
<circle cx="68.2" cy="62.4" r=".42"/>
<circle cx="96.4" cy="81.2" r=".42"/>
<circle cx="96.4" cy="93" r=".42"/>
<circle cx="181" cy="114" r=".42"/>
<circle cx="237.4" cy="102.4" r=".42"/>
<circle cx="237.4" cy="90.6" r=".42"/>
<circle cx="228" cy="90.6" r=".42"/>
<circle cx="244.4" cy="114" r=".42"/>
<circle cx="206.8" cy="102.4" r=".42"/>
<circle cx="216.2" cy="90.6" r=".42"/>
<circle cx="206.8" cy="90.6" r=".42"/>
<circle cx="206.8" cy="121.1" r=".42"/>
<circle cx="206.8" cy="114" r=".42"/>
<circle cx="169.2" cy="128.2" r=".42"/>
<circle cx="169.2" cy="132.8" r=".42"/>
<circle cx="181" cy="128.2" r=".42"/>
<circle cx="181" cy="132.8" r=".42"/>
<circle cx="87" cy="67.1" r=".42"/>
<circle cx="96.4" cy="74.2" r=".42"/>
<circle cx="32.9" cy="48.3" r=".42"/>
<circle cx="89.3" cy="55.4" r=".42"/>
<circle cx="96.4" cy="60" r=".42"/>
<circle cx="96.3" cy="50.7" r=".45"/>
<circle cx="56.4" cy="144.6" r=".42"/>
<circle cx="56.4" cy="36.6" r=".42"/>
</g>
<g fill="none" stroke="#00f" stroke-width=".21">
<path d="M91.7 55.4h2.4M94.1 55.4l1.6 1.7M94.1 53.1v4.6M95 57.7l1.4-1.3v1.3zM96.4 53.1l-2.3 2.3M92.6 65.7v1.4h-.9M93.8 65.3h2.6v-.5h2.3v4.7h-2.3v-2.4h-1.4M93.8 64.8v4.7M93.8 69h2.6M95 66v2.3l-1.2-1.2zM97.5 66h2.4M98.7 66l1.2 1.1h-2.4z"/>
<path d="M23.5 85.9h.7l3.6 3.6M28.2 89.5v3.5M31.2 87.4l-2.1 2.1M32.4 85.9h.5M103.5 83.6l-.8 .7 1.4 1.4-1.4 1.4 1.4 1.4-1.4 1.4 .8 .7M21.4 114.8h4.3M21.4 115.7h4.3M23.5 114.1v.7M23.5 115.7v.7"/>
<circle cx="28.2" cy="88.2" r="4.7"/>
</g>
<g fill="#00f" stroke="#00f" stroke-width=".21">
<path d="M25.1 89.5v.4h6.1v-.4zM25.1 89.5v.4h6.1v-.4z" fill-rule="evenodd"/>
<path d="M30.8 86.9l.9 .9 .7-1.9zM30.8 86.9l.9 .9 .7-1.9z" fill-rule="evenodd"/>
</g>
<text font-size="4.2" fill="#000080" x="202.2" y="176.4">VLT2840(4KW)-DB1</text>
<text font-size="2.5" fill="#000080" x="216.3" y="183.9">http://liheming.jimdo.com</text>
<g font-size="2.1">
<text x="45.1" y="20.8">1</text>
<text x="112.6" y="20.8">2</text>
<text x="180.1" y="20.8">3</text>
<text x="247.6" y="20.8">4</text>
<text x="13.4" y="41.9">D</text>
<text x="241.2" y="37.3">2</text>
<text x="241.2" y="39.5">4</text>
<text x="241.2" y="41.9">6</text>
<text x="249.2" y="37.3">1</text>
<text x="249.2" y="39.5">3</text>
<text x="249.2" y="41.9">5</text>
<text x="279.1" y="41.9">D</text>
<text x="241.2" y="44.3">8</text>
<text x="241.2" y="46.7">10</text>
<text x="249.2" y="44.3">7</text>
<text x="249.2" y="46.7">9</text>
<text x="241.2" y="48.9">12</text>
<text x="241.2" y="51.3">14</text>
<text x="241.2" y="53.7">16</text>
<text x="248.1" y="48.9">11</text>
<text x="248.1" y="51.3">13</text>
<text x="248.1" y="53.7">15</text>
<text x="55.5" y="58.3">1</text>
<text x="62.3" y="58.3">14</text>
<text x="55.5" y="60.7">2</text>
<text x="55.5" y="63.1">3</text>
<text x="55.5" y="65.4">4</text>
<text x="62.3" y="65.4">11</text>
<text x="62.3" y="63.1">12</text>
<text x="62.3" y="60.7">13</text>
<text x="55.5" y="67.7">5</text>
<text x="55.5" y="70.1">6</text>
<text x="62.3" y="67.7">10</text>
<text x="63.5" y="70.1">9</text>
<text x="55.5" y="72.5">7</text>
<text x="63.5" y="72.5">8</text>
<text x="13.4" y="86.5">C</text>
<text x="279.1" y="86.5">C</text>
<text x="36.1" y="93.2" transform="rotate(-90 36.1 93.2)">6</text>
<text x="38.4" y="93.2" transform="rotate(-90 38.4 93.2)">5</text>
<text x="40.7" y="93.2" transform="rotate(-90 40.7 93.2)">4</text>
<text x="120.1" y="94.7">1</text>
<text x="126" y="95.9">~</text>
<text x="133.8" y="95.9">+</text>
<text x="139.9" y="94.7">5</text>
<text x="36.1" y="100.9" transform="rotate(-90 36.1 100.9)">1</text>
<text x="38.4" y="100.9" transform="rotate(-90 38.4 100.9)">2</text>
<text x="40.7" y="100.9" transform="rotate(-90 40.7 100.9)">3</text>
<text x="120.1" y="101.8">2</text>
<text x="126" y="103">~</text>
<text x="120.1" y="108.9">3</text>
<text x="126" y="110">~</text>
<text x="134.3" y="110">-</text>
<text x="139.9" y="108.9">4</text>
<text x="76" y="121.4" transform="rotate(-90 76 121.4)">8</text>
<text x="78.3" y="121.4" transform="rotate(-90 78.3 121.4)">7</text>
<text x="80.7" y="121.4" transform="rotate(-90 80.7 121.4)">6</text>
<text x="83.1" y="121.4" transform="rotate(-90 83.1 121.4)">5</text>
<text x="13.4" y="131.1">B</text>
<text x="76" y="129.1" transform="rotate(-90 76 129.1)">1</text>
<text x="78.3" y="129.1" transform="rotate(-90 78.3 129.1)">2</text>
<text x="80.7" y="129.1" transform="rotate(-90 80.7 129.1)">3</text>
<text x="83.1" y="129.1" transform="rotate(-90 83.1 129.1)">4</text>
<text x="279.1" y="131.1">B</text>
<text x="13.4" y="175.8">A</text>
<text x="196.3" y="174.6">Title</text>
<text x="279.1" y="175.8">A</text>
<text x="196.3" y="181.6">Size</text>
<text x="197.5" y="185.2">A4</text>
<text x="208" y="181.6">Number</text>
<text x="255.1" y="181.6">Revision</text>
<text x="196.3" y="188.6">Date:</text>
<text x="196.3" y="191">File:</text>
<text x="206.9" y="188.6">31-Aug-2012</text>
<text x="206.9" y="191">D:\</text>
<text x="215.6" y="191">\tu20120805\</text>
<text x="241.2" y="191">.ddDrawn By:</text>
<text x="243.3" y="188.6">Sheet</text>
<text x="243.8" y="191">b</text>
<text x="249.9" y="188.6">of</text>
<text x="45.1" y="194.6">1</text>
<text x="112.6" y="194.6">2</text>
<text x="180.1" y="194.6">3</text>
<text x="247.6" y="194.6">4</text>
</g>
<g font-size="2.1" fill="#a1006a">
<text x="21.8" y="27.9">P</text>
<text x="21.6" y="34.9">N</text>
<text x="49.1" y="37.3">+17V</text>
<text x="193.3" y="39.5">+5V</text>
<text x="227.1" y="37.3">IC305</text>
<text x="228.8" y="39.5">+5V</text>
<text x="259.1" y="39.5">IC304</text>
<text x="259.1" y="44.3">+5V</text>
<text x="228.3" y="53.7">6.8G</text>
<text x="259.1" y="53.7">+6.8V</text>
<text x="259.1" y="51.3">C</text>
<text x="259.1" y="48.9">+24V</text>
<text x="193.3" y="58.3">+24V</text>
<text x="19" y="61.9">+16V</text>
<text x="141.6" y="67.7">+6.8V</text>
<text x="141.6" y="79.5">6.8G</text>
<text x="206.4" y="87.7">P</text>
<text x="114.7" y="95.9">L1</text>
<text x="162" y="92.4">CT1-1</text>
<text x="173.7" y="92.4">CT1-2</text>
<text x="17.2" y="105.3">+5V</text>
<text x="114.7" y="103">L2</text>
<text x="71" y="110">+5V</text>
<text x="114.7" y="110">L3</text>
<text x="242.4" y="118.2">+16V</text>
<text x="209.7" y="121.8">N</text>
<text x="162" y="128.8">+18V</text>
<text x="198" y="128.8">RY</text>
<text x="77.8" y="141.7">+18V</text>
<text x="49.1" y="145.2">+17V</text>
<text x="48.4" y="168.7">+6.5V</text>
</g>
<g font-size="2.1" fill="#000080">
<text x="30.3" y="25.5">F100</text>
<text x="30.3" y="30">FF4A</text>
<text x="103.5" y="26.7">195N2295</text>
<text x="91.7" y="33.3">C105</text>
<text x="91.7" y="35.4">101</text>
<text x="97.1" y="33.3">154K</text>
<text x="129.3" y="35.8">220u/35V</text>
<text x="143.4" y="35.8">220u/35V</text>
<text x="167.6" y="33.7">2.7K</text>
<text x="174.7" y="33.7">2.7K</text>
<text x="181.7" y="33.7">2.7K</text>
<text x="192.8" y="35.8">104</text>
<text x="35.3" y="47.6">104</text>
<text x="58.8" y="42.8">104</text>
<text x="68.2" y="42.8">104</text>
<text x="89.3" y="44.7">DIODE</text>
<text x="117.3" y="43.1">DIODE</text>
<text x="79.7" y="52.5">DIODE</text>
<text x="167.6" y="52.5">2.7K</text>
<text x="33.6" y="54.9">1.6K</text>
<text x="56.4" y="54.9">IC101</text>
<text x="79.9" y="57.7">270R</text>
<text x="99" y="54.6">TR101</text>
<text x="99" y="57">BUH517</text>
<text x="143.4" y="54.6">220u/35V</text>
<text x="178.6" y="54.6">104</text>
<text x="42.3" y="60.3">6.2K</text>
<text x="117.3" y="61.9">DIODE</text>
<text x="21.8" y="71.3">10K*5</text>
<text x="33.6" y="66.5">18K</text>
<text x="79.9" y="69.4">3K</text>
<text x="103.5" y="71">CAP</text>
<text x="117.3" y="71.3">DIODE</text>
<text x="56.4" y="75.8">2844</text>
<text x="72.9" y="77.6">CAP</text>
<text x="79.9" y="76.5">100R</text>
<text x="88.1" y="73.4">BSP373</text>
<text x="129.3" y="75.8">220u/35V</text>
<text x="141.1" y="75.8">104</text>
<text x="23.5" y="82.8">NPN</text>
<text x="35.3" y="78.1">CAP</text>
<text x="40.6" y="80.7">6.2K</text>
<text x="70.5" y="83.5">330R</text>
<text x="42.3" y="88.2">470R</text>
<text x="65.9" y="87.5">CAP</text>
<text x="90.1" y="87.2">4.7R</text>
<text x="97.1" y="87.2">4.7R</text>
<text x="104.1" y="87.2">24R</text>
<text x="218.6" y="92.9">20K</text>
<text x="44.7" y="97.1">CNY17</text>
<text x="58.5" y="99.2">DIODE</text>
<text x="209.2" y="96.9">560u</text>
<text x="218.6" y="97.5">20K</text>
<text x="238.2" y="96.6">274K</text>
<text x="245.2" y="96.6">274K</text>
<text x="25.8" y="106.9">100R</text>
<text x="58.8" y="104.6">200K</text>
<text x="70.5" y="105.7">CAP</text>
<text x="47" y="111.7">18K</text>
<text x="58.8" y="111.7">18K</text>
<text x="167" y="108.9">195N2265</text>
<text x="183.4" y="112.9">R10</text>
<text x="197.5" y="112.9">R26</text>
<text x="209.2" y="110.9">560u</text>
<text x="238.2" y="108.4">274K</text>
<text x="245.2" y="108.4">274K</text>
<text x="25.8" y="114">1K</text>
<text x="25.8" y="118">CAP</text>
<text x="38.4" y="117.8">100R</text>
<text x="47" y="118.7">820K</text>
<text x="183.4" y="116.6">NTC-15</text>
<text x="197.5" y="116.6">NTC-15</text>
<text x="57.1" y="122.9">100K</text>
<text x="65.9" y="125.1">CAP</text>
<text x="87" y="125.1">IC140</text>
<text x="87" y="127.2">TL431</text>
<text x="171.6" y="130.5">470R</text>
<text x="58.8" y="134.5">CAP</text>
<text x="171.6" y="135.1">470R</text>
<text x="185.5" y="134.7">G2RL-1A-1</text>
<text x="171.6" y="139.9">470R</text>
<text x="70.3" y="148.8">DIODE</text>
<text x="91.4" y="148.8">US1M</text>
<text x="58.8" y="150.9">C101</text>
<text x="58.8" y="153.2">56u/35V</text>
<text x="82.3" y="153.2">104</text>
<text x="91.7" y="153.2">470u/25V</text>
<text x="82.3" y="164.9">104</text>
<text x="91.7" y="162.6">220u/35V</text>
<text x="91.4" y="172.2">ES1D</text>
<text x="263.3" y="184">V1.0</text>
<text x="263.3" y="188.6">1/4</text>
</g>
</svg>
